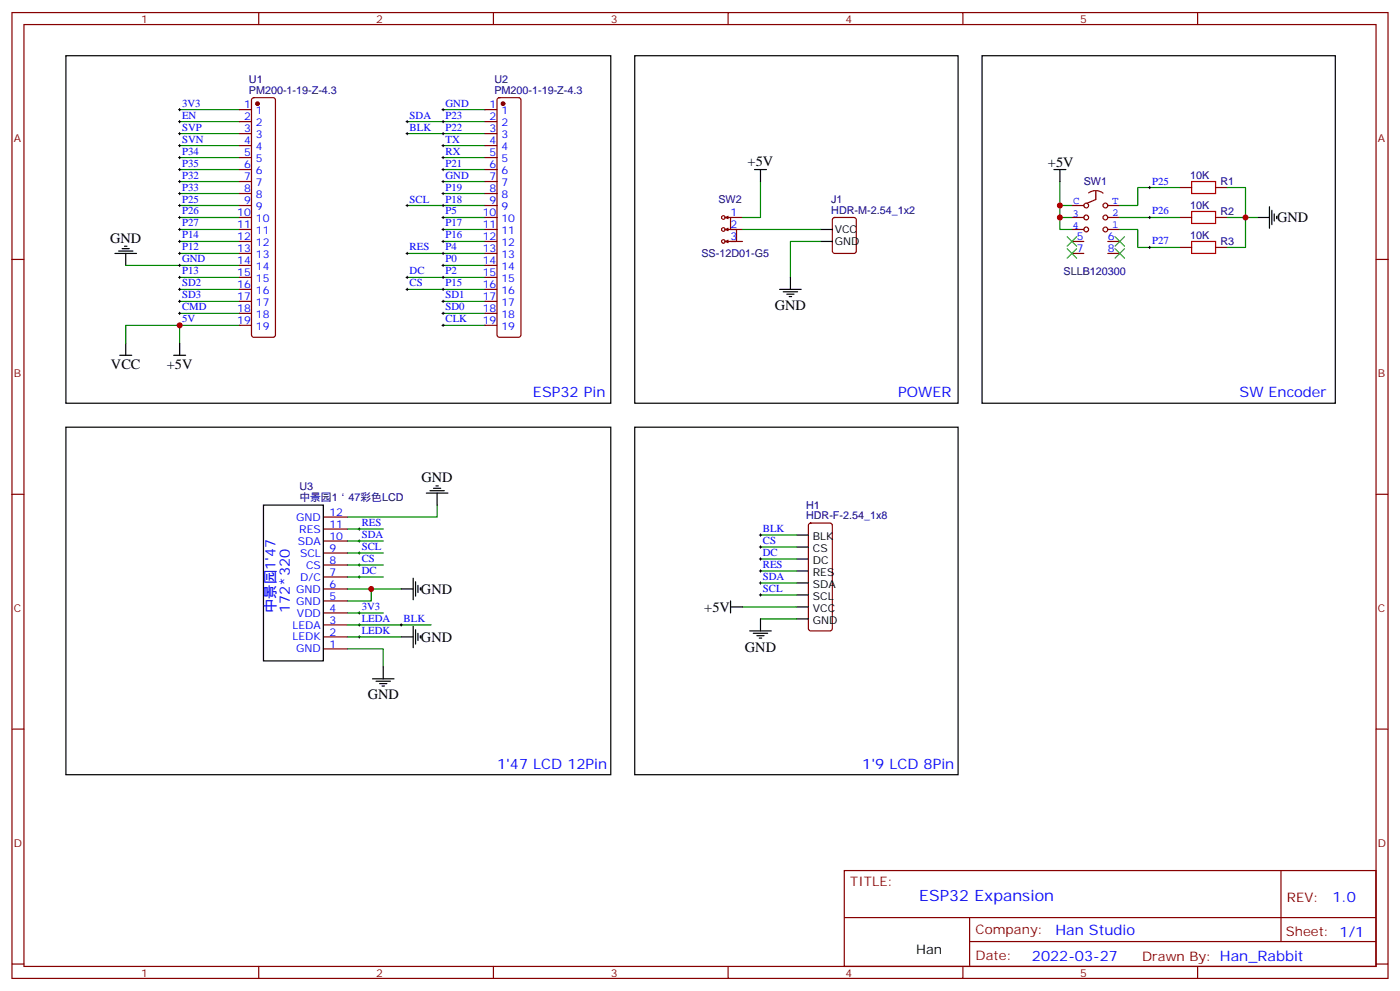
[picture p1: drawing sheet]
<svg xmlns="http://www.w3.org/2000/svg" width="412mm" height="292mm" viewBox="0 0 412 292" stroke-linecap="round" stroke-linejoin="round" font-family="sans-serif">
<g fill="none" stroke="#870000" stroke-width=".35">
<path d="M3.5 3.7h405.4v284.3h-405.4zM7.1 7.2h398.2v277.3h-398.2zM76.2 3.7v3.5M145.3 3.7v3.5M214.5 3.7v3.5M283.6 3.7v3.5M352.8 3.7v3.5M70.6 32.3h3.5M70.6 35.8h3.5M70.6 39.3h3.5M74.3 29l.5-.2h5.6l.5 .2 .2 .5v69.1l-.2 .5-.5 .2h-5.6l-.5-.2-.2-.5v-69.1zM142.9 32.3h3.5"/>
<path d="M142.9 35.8h3.5M142.9 39.3h3.5M146.6 29l.5-.2h5.7l.5 .2 .2 .5v69.1l-.3 .5-.4 .2h-5.7l-.5-.2-.2-.5v-69.1zM70.6 42.9h3.5M70.6 46.4h3.5M70.6 49.9h3.5M70.6 53.4h3.5M70.6 57h3.5M142.9 42.9h3.5M142.9 46.4h3.5M142.9 49.9h3.5M142.9 53.4h3.5"/>
<path d="M142.9 57h3.5M320.7 56.8a3.5 3.5 0 0 1 4.2 .1M347.5 55.2h3.5M358.1 55.2h3.5M3.5 76.4h3.6M70.6 60.5h3.5M70.6 64h3.5M70.6 67.6h3.5M70.6 71.1h3.5M70.6 74.6h3.5M70.6 78.1h3.5M142.9 60.5h3.5"/>
<path d="M142.9 64h3.5M142.9 67.6h3.5M142.9 71.1h3.5M142.9 74.6h3.5M142.9 78.1h3.5M213.8 64h1.4v3.6h-1.4l.7 .3M213.8 64l.7 .4M214.5 67.2l-.7 .4M214.5 63.7l-.7 .3M214.5 70.7l-.7 .4M215.2 64h3.5M215.2 71.1h3.5"/>
<path d="M218.7 67.6h-3.5h1.8v3.5h-3.2l.7 .3M245.4 64.2l.5-.2h5.6l.7 .5v9.4l-.4 .7h-5.9l-.7-.4v-9.5zM315.7 60.5h3.6M315.7 64h3.6M315.7 67.6h3.6M315.7 71.1h3.6M315.7 74.6h3.6M326.3 60.5h3.5M326.3 64h3.5M326.3 67.6h3.5M326.3 71.1h3.5M326.3 74.6h3.5"/>
<path d="M347.5 64h3.5M347.5 72.8h3.5M358.1 64h3.5M358.1 72.8h3.5M405.3 76.4h3.6M70.6 81.7h3.5M70.6 85.2h3.5M70.6 88.7h3.5M70.6 92.3h3.5M70.6 95.8h3.5M142.9 81.7h3.5M142.9 85.2h3.5"/>
<path d="M142.9 88.7h3.5M142.9 92.3h3.5M142.9 95.8h3.5M3.5 145.5h3.6M95.2 159.3h7.1M95.2 155.8h7.1M95.2 152.2h7.1M238.4 154.2l.4-.2h5.7l.5 .2 .2 .5v30.3l-.3 .5-.4 .2h-5.7l-.5-.2-.2-.5v-30.3zM405.3 145.5h3.6M95.2 176.9h7.1M95.2 173.4h7.1M95.2 169.9h7.1"/>
<path d="M95.2 166.3h7.1M95.2 162.8h7.1M95.2 191h7.1M95.2 187.5h7.1M95.2 184h7.1M95.2 180.4h7.1M3.5 214.7h3.6M405.3 214.7h3.6M248.7 256.3h156.6v28.2h-156.6zM377.3 256.3v20.9M248.7 270.1h156.5M285.6 277.2h119.6"/>
<path d="M285.6 270.1v14.2M3.5 283.8h3.6M76.2 284.5v3.5M145.3 284.5v3.5M214.5 284.5v3.5M283.6 284.5v3.5M352.8 284.5v3.5M405.3 283.8h3.6"/>
<circle cx="213.1" cy="64" r=".53"/>
<circle cx="213.1" cy="71.1" r=".53"/>
<circle cx="213.1" cy="67.6" r=".53"/>
</g>
<g fill="none" stroke="#008700" stroke-width=".35">
<path d="M52.9 32.3h17.7M52.9 39.3h17.7M52.9 35.8h17.7M119.9 39.3h23M119.9 35.8h23M130.5 32.3h12.4M52.9 57h17.7M52.9 53.4h17.7M52.9 49.9h17.7M52.9 46.4h17.7M52.9 42.9h17.7M130.5 57h12.4"/>
<path d="M130.5 53.4h12.4M130.5 49.9h12.4M130.5 46.4h12.4M130.5 42.9h12.4M224 53.4v10.6h-5.3M312.2 53.4v14.2h3.5M347.5 55.2h-12.4v5.3h-5.3M361.6 55.2h5.3v17.6h-5.3M37 78.1h33.6M52.9 74.6h17.7M52.9 71.1h17.7M52.9 67.6h17.7"/>
<path d="M52.9 64h17.7M52.9 60.5h17.7M119.9 60.5h23M119.9 74.6h23M130.5 78.1h12.4M130.5 71.1h12.4M130.5 67.6h12.4M130.5 64h12.4M218.7 67.6h23M241.7 71.1h-8.9v10.6M312.2 64h3.5M312.2 60.5h3.5"/>
<path d="M329.8 67.6h5.3v5.2h12.4M329.8 64h17.7M361.6 64h8.8M52.9 92.3h17.7M52.9 88.7h17.7M52.9 95.8v5.3M52.9 85.2h17.7M52.9 81.7h17.7M70.6 95.8h-33.6v5.3M119.9 85.2h23M119.9 81.7h23M130.5 95.8h12.4"/>
<path d="M130.5 92.3h12.4M130.5 88.7h12.4M102.3 159.3h10.6M102.3 155.8h10.6M128.8 148.7v3.5h-26.5M224 157.5h10.6M102.3 169.9h10.6M102.3 166.3h10.6M102.3 162.8h10.6M102.3 173.4h15.9M109.4 173.4v3.5h-7.1M218.7 178.7h15.9"/>
<path d="M224 161h10.6M224 164.6h10.6M224 168.1h10.6M224 175.2h10.6M224 171.6h10.6M102.3 191h10.6v5.3M102.3 184h24.7M102.3 187.5h15.9M102.3 180.4h10.6M224 182.2h10.6"/>
</g>
<g fill="none" stroke="#000" stroke-width=".29">
<path d="M52.6 39.3h.7M52.6 35.8h.7M52.6 32.3h.7M52.9 31.9v.7M52.9 35.5v.7M52.9 39v.7M119.6 39.3h.7M119.6 35.8h.7M119.9 35.5v.7M119.9 39v.7M130.2 39.3h.7M130.2 35.8h.7"/>
<path d="M130.2 32.3h.7M130.5 31.9v.7M130.5 35.5v.7M130.5 39v.7M52.6 57h.7M52.6 53.4h.7M52.6 49.9h.7M52.6 46.4h.7M52.6 42.9h.7M52.9 42.5v.7M52.9 46v.7M52.9 49.6v.7"/>
<path d="M52.9 53.1v.7M52.9 56.6v.7M130.2 57h.7M130.2 53.4h.7M130.2 49.9h.7M130.2 46.4h.7M130.2 42.9h.7M130.5 42.5v.7M130.5 46v.7M130.5 49.6v.7M130.5 53.1v.7M130.5 56.6v.7"/>
<path d="M338.3 55.2h.7M338.7 54.9v.7M52.6 78.1h.7M52.6 74.6h.7M52.6 71.1h.7M52.6 67.6h.7M52.6 64h.7M52.6 60.5h.7M52.9 60.1v.8M52.9 63.7v.7M52.9 67.2v.7M52.9 70.7v.7"/>
<path d="M52.9 74.3v.7M52.9 77.8v.7M119.6 74.6h.7M119.6 60.5h.7M119.9 60.1v.8M119.9 74.3v.7M130.2 78.1h.7M130.2 74.6h.7M130.2 71.1h.7M130.2 67.6h.7M130.2 64h.7M130.2 60.5h.7"/>
<path d="M130.5 60.1v.8M130.5 63.7v.7M130.5 67.2v.7M130.5 70.7v.7M130.5 74.3v.7M130.5 77.8v.7M338.3 64h.7M338.3 72.8h.7M338.7 63.7v.7M338.7 72.5v.7M52.6 95.8h.7M52.6 92.3h.7"/>
<path d="M52.6 88.7h.7M52.6 85.2h.7M52.6 81.7h.7M52.9 81.3v.7M52.9 84.8v.7M52.9 88.4v.7M52.9 91.9v.7M52.9 95.4v.7M119.6 85.2h.7M119.6 81.7h.7M119.9 81.3v.7M119.9 84.8v.7"/>
<path d="M130.2 95.8h.7M130.2 92.3h.7M130.2 88.7h.7M130.2 85.2h.7M130.2 81.7h.7M130.5 81.3v.7M130.5 84.8v.7M130.5 88.4v.7M130.5 91.9v.7M130.5 95.4v.7M105.5 159.3h.7M105.5 155.8h.7"/>
<path d="M105.8 155.4v.7M105.8 158.9v.7M223.7 157.5h.7M224 157.2v.7M105.5 169.9h.7M105.5 166.3h.7M105.5 162.8h.7M105.8 162.5v.7M105.8 166v.7M105.8 169.5v.7M223.7 171.6h.7M223.7 161h.7"/>
<path d="M223.7 164.6h.7M223.7 168.1h.7M223.7 175.2h.7M224 160.7v.7M224 164.2v.7M224 167.7v.8M224 171.3v.7M224 174.8v.7M105.5 184h.7M105.5 187.5h.7M105.5 180.4h.7M105.8 180.1v.7"/>
<path d="M105.8 183.6v.7M105.8 187.1v.8M117.8 184h.7M118.2 183.6v.7"/>
</g>
<g fill="none" stroke="#000" stroke-width=".35">
<path d="M19.4 16.4h160.5v102.3h-160.5zM187 16.4h95.2v102.3h-95.2zM289.3 16.4h104v102.3h-104zM222.2 49.9h3.6M224 49.9v3.5M310.4 49.9h3.6M312.2 49.9v3.5M33.9 74.6h6.3M34.9 73.9h4.3M36 73.2h2.1M36.7 72.5h.7M37 74.6v3.5"/>
<path d="M241.7 67.6h3.5M241.7 71.1h3.5M370.4 64h3.5M373.9 60.9v6.3M374.6 61.9v4.2M375.4 63v2.1M376.1 63.7v.7M229.7 85.2h6.3M230.7 85.9h4.2M231.8 86.6h2.1M232.5 87.3h.7M232.8 81.7v3.5"/>
<path d="M35.3 104.6h3.5M37 101.1v3.5M51.2 104.6h3.5M52.9 101.1v3.5M19.4 125.8h160.5v102.3h-160.5zM187 125.8h95.2v102.3h-95.2zM77.6 148.7h17.6v45.9h-17.6zM125.6 145.2h6.3M126.6 144.5h4.3M127.7 143.8h2.1M128.4 143.1h.7M128.8 145.2v3.5"/>
<path d="M234.6 157.5h3.5M118.2 173.4h3.5M121.7 170.2v6.4M122.4 171.3v4.2M123.1 172.3v2.1M123.8 173v.7M215.2 178.7h3.5M215.2 176.9v3.5M234.6 161h3.5M234.6 164.6h3.5M234.6 168.1h3.5M234.6 171.6h3.5"/>
<path d="M234.6 175.2h3.5M234.6 178.7h3.5M109.7 199.8h6.4M112.9 196.3v3.5M118.2 187.5h3.5M121.7 184.3v6.4M122.4 185.4v4.2M123.1 186.4v2.2M123.8 187.1v.8M220.8 185.7h6.4M221.9 186.4h4.2M223 187.1h2.1"/>
<path d="M223.7 187.9h.7M224 182.2v3.5M234.6 182.2h3.5M110.8 200.6h4.2M111.8 201.3h2.1M112.5 202h.7"/>
</g>
<g fill="#870000" stroke="#870000" stroke-width=".35">
<circle cx="148.2" cy="30.5" r=".53"/>
<circle cx="75.8" cy="30.5" r=".53"/>
</g>
<path d="M322.8 56.3v2.4l-2.5 1.1M320.7 60.5a.71 .71 0 0 0-1-.6 .71 .71 0 0 0-.2 1.2 .71 .71 0 0 0 1.2-.5M320.7 64a.71 .71 0 0 0-1-.6 .71 .71 0 0 0-.2 1.2 .71 .71 0 0 0 1.2-.4M320.7 67.6a.71 .71 0 0 0-1-.7 .71 .71 0 0 0-.2 1.2 .71 .71 0 0 0 1.2-.4M326.3 60.5a.71 .71 0 0 0-1-.6 .71 .71 0 0 0-.1 1.2 .71 .71 0 0 0 1.1-.5M326.3 64a.71 .71 0 0 0-1-.6 .71 .71 0 0 0-.1 1.2 .71 .71 0 0 0 1.1-.4M326.3 67.6a.71 .71 0 0 0-1-.7 .71 .71 0 0 0-.1 1.2 .71 .71 0 0 0 1.1-.4" fill="none" stroke="#850000" stroke-width=".35"/>
<path d="M314.3 69.7l2.8 2.8M314.3 73.2l2.8 2.8M317.1 69.7l-2.8 2.8M317.1 73.2l-2.8 2.8M328.4 73.2l2.9 2.8M328.4 69.7l2.9 2.8M331.3 73.2l-2.9 2.8M331.3 69.7l-2.9 2.8" fill="none" stroke="#3c3" stroke-width=".35"/>
<path d="M351 53.4h7.1v3.6h-7.1zM351 62.3h7.1v3.5h-7.1zM351 71.1h7.1v3.5h-7.1z" fill="none" stroke="#a10000" stroke-width=".35"/>
<g fill="#c00">
<circle cx="52.9" cy="95.8" r=".88"/>
<circle cx="109.4" cy="173.4" r=".88"/>
<circle cx="366.9" cy="64" r=".88"/>
<circle cx="312.2" cy="64" r=".88"/>
<circle cx="312.2" cy="60.5" r=".88"/>
</g>
<text font-size="4.6" fill="#00f" x="270.8" y="265.3">ESP32 Expansion</text>
<g font-size="4.2">
<text x="220.2" y="48.8">+5V</text>
<text x="308.7" y="49.2">+5V</text>
<text x="376.2" y="65.5">GND</text>
<text x="32.5" y="71.4">GND</text>
<text x="228.3" y="91.2">GND</text>
<text x="32.7" y="108.6">VCC</text>
<text x="49.1" y="108.6">+5V</text>
<text x="124.2" y="142">GND</text>
<text x="124" y="174.8">GND</text>
<text x="207.5" y="180.1">+5V</text>
<text x="124" y="188.9">GND</text>
<text x="219.4" y="191.8">GND</text>
<text x="108.3" y="205.9">GND</text>
</g>
<g font-size="4.2" fill="#00f">
<text x="157" y="116.9">ESP32 Pin</text>
<text x="264.6" y="116.9">POWER</text>
<text x="365.1" y="116.9">SW Encoder</text>
<text x="81.1" y="180.4" transform="rotate(-90 81.1 180.4)">中景园1'47</text>
<text x="85.4" y="180.4" transform="rotate(-90 85.4 180.4)">172*320</text>
<text x="146.4" y="226.3">1'47 LCD 12Pin</text>
<text x="254" y="226.3">1'9 LCD 8Pin</text>
<text x="392.5" y="265.6">1.0</text>
<text x="310.9" y="275.1">Han Studio</text>
<text x="304" y="282.9">2022-03-27</text>
</g>
<g font-size="3.9" fill="#800">
<text x="250.5" y="260.9">TITLE:</text>
<text x="379.1" y="265.6">REV:</text>
<text x="287.4" y="275.1">Company:</text>
<text x="378.7" y="275.7">Sheet: 1/1</text>
<text x="287.4" y="282.8">Date:</text>
<text x="336.4" y="282.8">Drawn By: Han_Rabbit</text>
</g>
<text font-size="3.9" x="269.9" y="281">Han</text>
<g font-size="3.2" fill="#800">
<text x="41.6" y="6.7">1</text>
<text x="110.8" y="6.7">2</text>
<text x="179.9" y="6.7">3</text>
<text x="249.1" y="6.7">4</text>
<text x="318.2" y="6.7">5</text>
<text x="4.1" y="41.8">A</text>
<text x="405.9" y="41.8">A</text>
<text x="4.1" y="110.9">B</text>
<text x="405.9" y="110.9">B</text>
<text x="4.1" y="180.1">C</text>
<text x="405.9" y="180.1">C</text>
<text x="4.1" y="249.2">D</text>
<text x="405.9" y="249.2">D</text>
<text x="41.6" y="287.5">1</text>
<text x="110.8" y="287.5">2</text>
<text x="179.9" y="287.5">3</text>
<text x="249.1" y="287.5">4</text>
<text x="318.2" y="287.5">5</text>
</g>
<g font-size="3.2" fill="#000080">
<text x="73.3" y="27.6">PM200-1-19-Z-4.3</text>
<text x="73.3" y="24.4">U1</text>
<text x="145.6" y="27.6">PM200-1-19-Z-4.3</text>
<text x="145.6" y="24.4">U2</text>
<text x="350.6" y="52.8">10K</text>
<text x="211.6" y="59.9">SW2</text>
<text x="244.9" y="59.8">J1</text>
<text x="319.2" y="54.6">SW1</text>
<text x="359.5" y="54.6">R1</text>
<text x="244.9" y="63">HDR-M-2.54_1x2</text>
<text x="350.6" y="61.6">10K</text>
<text x="359.5" y="63.4">R2</text>
<text x="350.6" y="70.5">10K</text>
<text x="206.6" y="75.7">SS-12D01-G5</text>
<text x="359.5" y="72.2">R3</text>
<text x="313.3" y="81">SLLB120300</text>
<text x="88.2" y="147.5">中景园1</text>
<text x="88.2" y="144.3">U3</text>
<text x="102.7" y="147.5">47彩色LCD</text>
<text x="237.4" y="149.8">H1</text>
<text x="237.4" y="152.9">HDR-F-2.54_1x8</text>
</g>
<g font-size="3.2" fill="#00f">
<text x="53.6" y="34.9">EN</text>
<text x="53.6" y="31.4">3V3</text>
<text x="71.9" y="31.9">1</text>
<text x="71.9" y="35.5">2</text>
<text x="75.4" y="33.7">1</text>
<text x="120.6" y="34.9">SDA</text>
<text x="131.2" y="34.9">P23</text>
<text x="131.2" y="31.4">GND</text>
<text x="144.2" y="31.9">1</text>
<text x="144.2" y="35.5">2</text>
<text x="147.7" y="33.7">1</text>
<text x="53.6" y="42">SVN</text>
<text x="53.6" y="38.5">SVP</text>
<text x="71.9" y="39">3</text>
<text x="75.4" y="37.2">2</text>
<text x="75.4" y="40.7">3</text>
<text x="120.6" y="38.5">BLK</text>
<text x="131.2" y="42">TX</text>
<text x="131.2" y="38.5">P22</text>
<text x="144.2" y="39">3</text>
<text x="147.7" y="37.2">2</text>
<text x="147.7" y="40.7">3</text>
<text x="53.6" y="45.5">P34</text>
<text x="71.9" y="42.5">4</text>
<text x="71.9" y="46">5</text>
<text x="75.4" y="44.3">4</text>
<text x="75.4" y="47.8">5</text>
<text x="131.2" y="45.5">RX</text>
<text x="144.2" y="42.5">4</text>
<text x="144.2" y="46">5</text>
<text x="147.7" y="44.3">4</text>
<text x="147.7" y="47.8">5</text>
<text x="53.6" y="52.6">P32</text>
<text x="53.6" y="49">P35</text>
<text x="71.9" y="49.6">6</text>
<text x="71.9" y="53.1">7</text>
<text x="75.4" y="51.3">6</text>
<text x="131.2" y="52.6">GND</text>
<text x="131.2" y="49">P21</text>
<text x="144.2" y="49.6">6</text>
<text x="144.2" y="53.1">7</text>
<text x="147.7" y="51.3">6</text>
<text x="53.6" y="59.6">P25</text>
<text x="53.6" y="56.1">P33</text>
<text x="71.9" y="56.6">8</text>
<text x="75.4" y="54.9">7</text>
<text x="75.4" y="58.4">8</text>
<text x="120.6" y="59.6">SCL</text>
<text x="131.2" y="59.6">P18</text>
<text x="131.2" y="56.1">P19</text>
<text x="144.2" y="56.6">8</text>
<text x="147.7" y="54.9">7</text>
<text x="147.7" y="58.4">8</text>
<text x="339.4" y="54.3">P25</text>
<text x="53.6" y="63.1">P26</text>
<text x="69.9" y="63.7">10</text>
<text x="71.9" y="60.1">9</text>
<text x="75.4" y="61.9">9</text>
<text x="75.4" y="65.4">10</text>
<text x="131.2" y="63.1">P5</text>
<text x="142.2" y="63.7">10</text>
<text x="144.2" y="60.1">9</text>
<text x="147.7" y="61.9">9</text>
<text x="147.7" y="65.4">10</text>
<text x="215.2" y="63.7">1</text>
<text x="315.9" y="64">3</text>
<text x="316.1" y="60.1">C</text>
<text x="327.6" y="60.1">T</text>
<text x="327.6" y="63.7">2</text>
<text x="339.4" y="63.1">P26</text>
<text x="53.6" y="70.2">P14</text>
<text x="53.6" y="66.7">P27</text>
<text x="69.9" y="67.2">11</text>
<text x="69.9" y="70.7">12</text>
<text x="75.4" y="69">11</text>
<text x="131.2" y="70.2">P16</text>
<text x="131.2" y="66.7">P17</text>
<text x="142.2" y="67.2">11</text>
<text x="142.2" y="70.7">12</text>
<text x="147.7" y="69">11</text>
<text x="215.2" y="67.2">2</text>
<text x="215.2" y="70.7">3</text>
<text x="315.9" y="67.6">4</text>
<text x="317.2" y="70.7">5</text>
<text x="326.3" y="70.7">6</text>
<text x="327.6" y="67.2">1</text>
<text x="339.4" y="72">P27</text>
<text x="53.6" y="77.3">GND</text>
<text x="53.6" y="73.7">P12</text>
<text x="69.9" y="74.3">13</text>
<text x="69.9" y="77.8">14</text>
<text x="75.4" y="72.5">12</text>
<text x="75.4" y="76">13</text>
<text x="120.6" y="73.7">RES</text>
<text x="131.2" y="77.3">P0</text>
<text x="131.2" y="73.7">P4</text>
<text x="142.2" y="74.3">13</text>
<text x="142.2" y="77.8">14</text>
<text x="147.7" y="72.5">12</text>
<text x="147.7" y="76">13</text>
<text x="317.2" y="74.3">7</text>
<text x="326.3" y="74.3">8</text>
<text x="53.6" y="80.8">P13</text>
<text x="69.9" y="81.3">15</text>
<text x="75.4" y="79.6">14</text>
<text x="75.4" y="83.1">15</text>
<text x="120.6" y="80.8">DC</text>
<text x="131.2" y="80.8">P2</text>
<text x="142.2" y="81.3">15</text>
<text x="147.7" y="79.6">14</text>
<text x="147.7" y="83.1">15</text>
<text x="53.6" y="87.8">SD3</text>
<text x="53.6" y="84.3">SD2</text>
<text x="69.9" y="84.8">16</text>
<text x="69.9" y="88.4">17</text>
<text x="75.4" y="86.6">16</text>
<text x="120.6" y="84.3">CS</text>
<text x="131.2" y="87.8">SD1</text>
<text x="131.2" y="84.3">P15</text>
<text x="142.2" y="84.8">16</text>
<text x="142.2" y="88.4">17</text>
<text x="147.7" y="86.6">16</text>
<text x="53.6" y="94.9">5V</text>
<text x="53.6" y="91.4">CMD</text>
<text x="69.9" y="91.9">18</text>
<text x="69.9" y="95.4">19</text>
<text x="75.4" y="90.1">17</text>
<text x="75.4" y="93.7">18</text>
<text x="131.2" y="94.9">CLK</text>
<text x="131.2" y="91.4">SD0</text>
<text x="142.2" y="91.9">18</text>
<text x="142.2" y="95.4">19</text>
<text x="147.7" y="90.1">17</text>
<text x="147.7" y="93.7">18</text>
<text x="75.4" y="97.2">19</text>
<text x="147.7" y="97.2">19</text>
<text x="87.3" y="153.3">GND</text>
<text x="97" y="155.4">11</text>
<text x="97" y="151.9">12</text>
<text x="106.5" y="154.9">RES</text>
<text x="87.8" y="160.3">SDA</text>
<text x="88.2" y="156.8">RES</text>
<text x="97" y="158.9">10</text>
<text x="106.5" y="161.9">SCL</text>
<text x="106.5" y="158.4">SDA</text>
<text x="224.7" y="156.6">BLK</text>
<text x="224.7" y="160.2">CS</text>
<text x="88.4" y="163.9">SCL</text>
<text x="90.2" y="167.4">CS</text>
<text x="97" y="166">8</text>
<text x="97" y="162.5">9</text>
<text x="106.5" y="165.5">CS</text>
<text x="224.7" y="163.7">DC</text>
<text x="224.7" y="167.2">RES</text>
<text x="88.4" y="170.9">D/C</text>
<text x="97" y="173">6</text>
<text x="97" y="169.5">7</text>
<text x="106.5" y="169">DC</text>
<text x="224.7" y="170.7">SDA</text>
<text x="87.3" y="178">GND</text>
<text x="87.3" y="174.4">GND</text>
<text x="97" y="176.6">5</text>
<text x="106.5" y="179.6">3V3</text>
<text x="224.7" y="174.3">SCL</text>
<text x="86.2" y="185">LEDA</text>
<text x="87.5" y="181.5">VDD</text>
<text x="97" y="183.6">3</text>
<text x="97" y="180.1">4</text>
<text x="106.5" y="183.1">LEDA</text>
<text x="118.9" y="183.1">BLK</text>
<text x="86.1" y="188.6">LEDK</text>
<text x="97" y="190.7">1</text>
<text x="97" y="187.1">2</text>
<text x="106.5" y="186.6">LEDK</text>
<text x="87.3" y="192.1">GND</text>
</g>
<g font-size="3.2">
<text x="245.9" y="68.6">VCC</text>
<text x="245.9" y="72.1">GND</text>
<text x="239.4" y="158.9">BLK</text>
<text x="239.4" y="162.5">CS</text>
<text x="239.4" y="166">DC</text>
<text x="239.4" y="169.5">RES</text>
<text x="239.4" y="173">SDA</text>
<text x="239.4" y="176.6">SCL</text>
<text x="239.4" y="180.1">VCC</text>
<text x="239.4" y="183.6">GND</text>
</g>
</svg>
